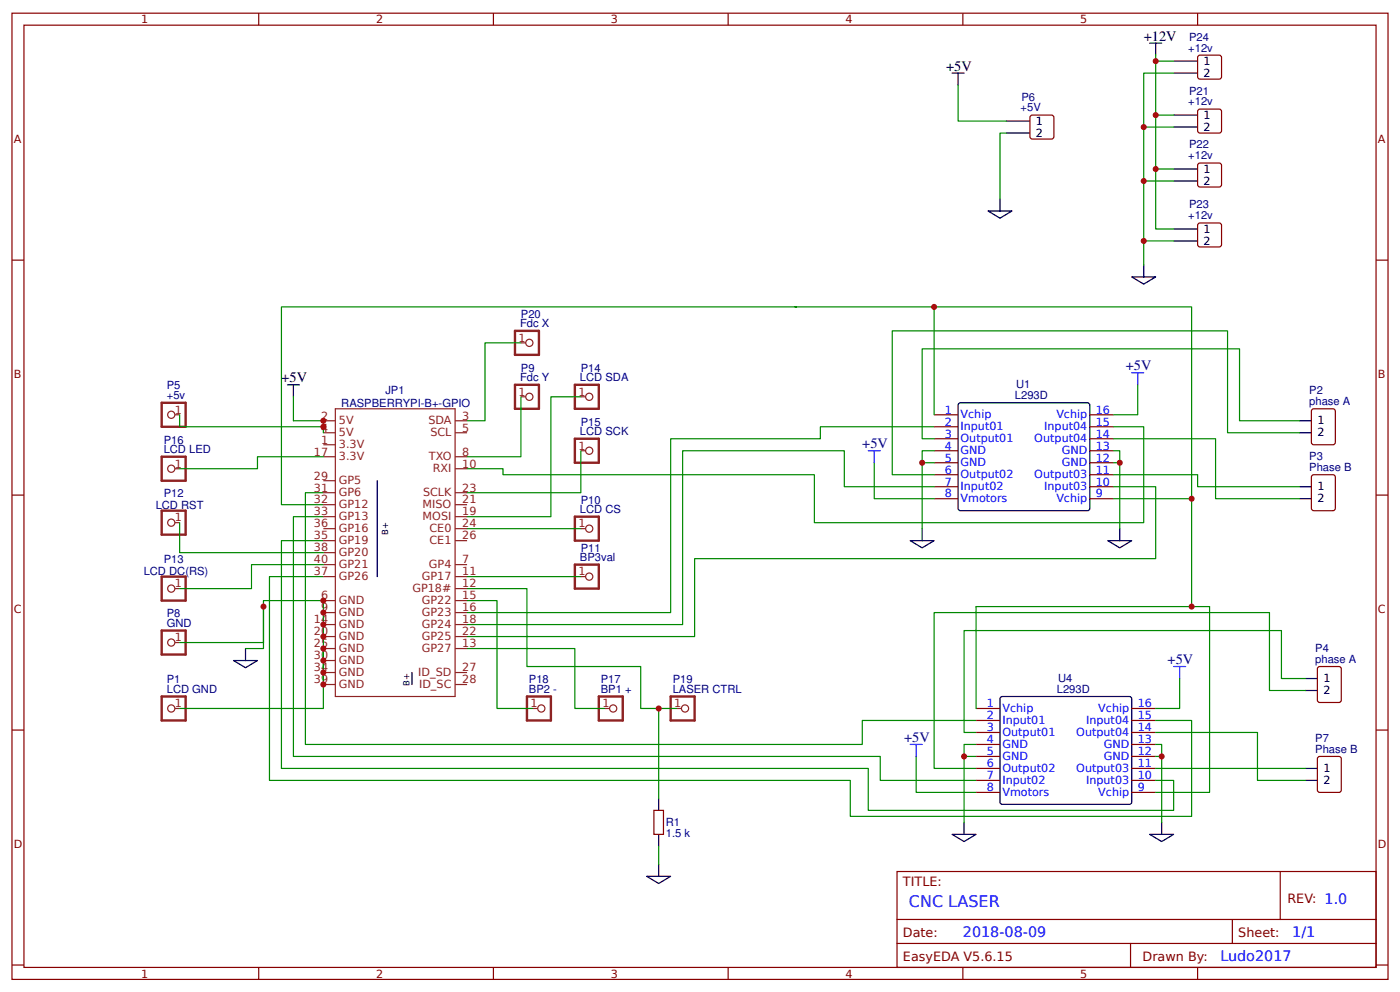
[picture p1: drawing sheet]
<svg xmlns="http://www.w3.org/2000/svg" width="309mm" height="219mm" viewBox="0 0 309 219" stroke-linecap="round" stroke-linejoin="round" font-family="sans-serif">
<g fill="none" stroke="#800" stroke-width=".26">
<path d="M2.6 2.9h304.1v213.3h-304.1zM5.3 5.6h298.7v207.9h-298.7zM57.1 2.9v2.7M109 2.9v2.7M160.9 2.9v2.7M212.7 2.9v2.7M264.6 2.9v2.7M264.7 12.4l.4-.2h4.5l.3 .5-.1 4.5-.5 .3-4.5-.1-.2-.5zM227.6 25.7l.5-.3 4.5 .1 .2 .4v4.5l-.5 .3-4.5-.1-.3-.4zM264.7 24.3l.4-.2h4.5l.3 .5-.1 4.5-.5 .3-4.5-.1-.2-.5zM264.7 36.2l.4-.2 4.5 .1 .3 .4-.1 4.5-.5 .3-4.5-.1-.2-.5zM2.6 57.4h2.7"/>
<path d="M264.7 49.5l.4-.3 4.5 .1 .3 .4-.1 4.5-.5 .3-4.5-.1-.2-.4zM304 57.4h2.7M206.4 91.5h5.3M206.4 94.2h5.3M206.4 96.8h5.3M206.4 99.5h5.3M240.8 91.5h5.3M240.8 94.2h5.3M240.8 96.8h5.3M240.8 99.5h5.3M289.8 90.5l.4-.3h4.3l.4 .3 .1 7.1-.3 .5-4.5 .1-.4-.3zM2.6 109.3h2.7"/>
<path d="M206.4 102.1h5.3M206.4 104.8h5.3M206.4 107.4h5.3M206.4 110.1h5.3M240.8 102.1h5.3M240.8 104.8h5.3M240.8 107.4h5.3M240.8 110.1h5.3M289.8 105l.4-.2h4.3l.4 .2 .1 7.2-.3 .4-4.5 .1-.4-.2zM304 109.3h2.7M215.6 156.4h5.3M215.6 159h5.3"/>
<path d="M250 156.4h5.3M250 159h5.3M291.1 147.4l.5-.3h4.2l.5 .3v7.1l-.2 .5h-4.5l-.5-.2zM2.6 161.1h2.7M144.5 178.9h2.1v5.2h-2.1zM215.6 161.7h5.3M215.6 164.3h5.3M215.6 167h5.3M215.6 169.6h5.3M215.6 172.2h5.3M215.6 174.9h5.3M250 161.7h5.3"/>
<path d="M250 164.3h5.3M250 167h5.3M250 169.6h5.3M250 172.2h5.3M250 174.9h5.3M291.1 167.2l.5-.2h4.2l.5 .2v7.2l-.2 .4-4.5 .1-.5-.3zM304 161.1h2.7M198.2 192.4h105.8v21.1h-105.8zM282.8 192.4v10.5M2.6 213h2.7M57.1 213.5v2.7M109 213.5v2.7"/>
<path d="M160.9 213.5v2.7M198.2 202.9h105.8M198.2 208.2h105.8M212.7 213.5v2.7M249.8 208.2v5.3M264.6 213.5v2.7M272.3 202.9v5.3M304 213h2.7"/>
</g>
<g fill="none" stroke="#000" stroke-width=".26">
<path d="M210.3 16.1h2.7M211.7 16.1v2.7M254 9.5h2.6M255.3 9.5v2.7M259.3 16.1h5.3M259.3 13.5h5.3M222.2 26.7h5.3M222.2 29.4h5.3M259.3 25.4h5.3M259.3 28h5.3M259.3 37.3h5.3M259.3 40h5.3"/>
<path d="M218.3 46.6h5.3l-2.7 1.6zM220.9 43.9v2.7M252.7 58.5v2.6M259.3 50.5h5.3M259.3 53.2h5.3M250 61.1h5.3l-2.6 1.6zM63.5 84.9h2.6M64.8 84.9v2.7M211.7 89.2l.5-.3 28.3 .1 .3 .4-.1 23.1-.5 .2-28.3-.1-.2-.4zM287.1 92.9h2.6M287.1 95.5h2.6M83.3 106.1v21.2"/>
<path d="M201.1 119.3h5.3l-2.7 1.6zM203.7 116.7v2.6M244.7 119.3h5.3l-2.6 1.6zM247.4 116.7v2.6M287.1 107.4h2.6M287.1 110.1h2.6M51.6 145.8h5.3l-2.7 1.6zM54.2 143.1v2.7M91 148.4v2.7M221 154l.5-.3 28.3 .1 .2 .5v23l-.5 .2h-28.3l-.3-.5zM288.4 149.8h2.6M288.4 152.4h2.6"/>
<path d="M145.5 176.2v2.7M288.4 169.6h2.6M288.4 172.2h2.6M142.9 193.4h5.3l-2.7 1.6zM145.5 184.1v2.7M145.5 190.8v2.6M210.3 184.1h5.3l-2.6 1.6zM213 181.5v2.6M254 184.1h5.3l-2.7 1.6zM256.6 181.5v2.6"/>
</g>
<path d="M191.8 99.5h2.7M193.1 99.5v2.6M250 82.3h2.7M251.4 82.3v2.6M259.3 147.1h2.6M260.6 147.1v2.7M201.1 164.3h2.6M202.4 164.3v2.7" fill="none" stroke="#00f" stroke-width=".26"/>
<g fill="none" stroke="#080" stroke-width=".26">
<path d="M211.7 18.8v7.9h10.5M255.3 12.2v38.3h4M255.3 13.5h4M259.3 16.1h-6.6v11.9M222.2 29.4h-1.3v14.5M252.7 40h6.6M255.3 25.4h4M255.3 37.3h4M259.3 28h-6.6v30.5M252.7 53.2h6.6M115.1 75.7h-7.9v17.2h-4M206.4 67.7h56.9v42.4"/>
<path d="M39.7 91.5v2.7h31.7M64.8 87.6v5.3h6.6v2.6M115.1 87.6v13.2h-11.9M128.3 87.6h-6.6v26.4h-18.5M128.3 99.5v9.2h-25.1M206.4 99.5h-2.7v17.2M206.4 91.5v-23.8h-144.2v43.7h9.2M206.4 94.2h-25.2v2.6h-33v38.4h-45M246.1 96.8h22.5v13.3h18.5M246.1 99.5h1.3v17.2M246.1 94.2h6.6v21.2h-72.8v-10.6h-68.8v-1.3h-7.9M251.4 84.9v6.6h-5.3"/>
<path d="M287.1 92.9h-13.3v-15.9h-70.1v19.8h2.7M287.1 95.5h-15.9v-22.5h-74.1v31.8h9.3M39.7 115.4v6.6h31.7M71.4 119.3h-9.2v50.3h129.6v9.3h67.5v-6.7h-4M71.4 108.7h-3.9v55.6h123v-5.3h25.1M71.4 114h-6.6v53h129.7v5.2h21.1M71.4 100.8h-14.5v2.7h-17.2M103.2 116.7h25.1M193.1 102.1v8h13.3M203.7 102.1h2.7M206.4 107.4h-19.9v-7.9h-35.7v38.3h-47.6M246.1 104.8h18.5v2.6h22.5"/>
<path d="M246.1 107.4h9.2v15.9h-101.8v17.2h-50.3M246.1 110.1h17.2v23.8M246.1 102.1h1.3M58.2 133.9v9.2h-4M71.4 127.3h-11.9v44.9h128.4v8h75.4v-21.2h-8M71.4 124.6h-15.8v5.3h-15.9M103.2 132.6h6.6v23.8h7.9M103.2 129.9h13.2v17.2h25.2v9.3h7.9M103.2 127.3h25.1M39.7 141.8h18.5v-9.2h13.2v23.8h-31.7M71.4 143.1v8M103.2 143.1h23.8v13.3h6.6"/>
<path d="M145.5 156.4v19.8M215.6 156.4v-22.5h51.6v41h-11.9M260.6 149.8v6.6h-5.3M288.4 149.8h-5.3v-10.6h-70.1v22.5h2.6M288.4 152.4h-7.9v-17.2h-74.1v34.4h9.2M202.4 167v7.9h13.2M213 167h2.6M215.6 164.3h-2.6v17.2M255.3 161.7h22.5v10.5h10.6M255.3 164.3h1.3v17.2M255.3 167h1.3M255.3 169.6h33.1"/>
<path d="M145.5 186.8v4"/>
</g>
<g fill="none" stroke="#8d2323" stroke-width=".26">
<path d="M115.1 75.7h1.1M38.6 91.5h1.1M71.4 98.2h2.7M71.4 92.9h2.7M71.4 95.5h2.7M74.1 90.2h26.4v63.5h-26.4zM100.5 92.9h2.7M100.5 95.5h2.7M115.1 87.6h1.1M128.3 87.6h1.1M128.3 99.5h1.1M38.6 103.5h1.1"/>
<path d="M38.6 115.4h1.1M71.4 100.8h2.7M71.4 114h2.7M71.4 111.4h2.7M71.4 108.7h2.7M71.4 119.3h2.7M71.4 116.7h2.7M71.4 106.1h2.7M100.5 100.8h2.7M100.5 114h2.7M100.5 111.4h2.7M100.5 108.7h2.7"/>
<path d="M100.5 119.3h2.7M100.5 116.7h2.7M100.5 103.5h2.7M128.3 116.7h1.1M38.6 129.9h1.1M71.4 124.6h2.7M71.4 135.2h2.7M71.4 127.3h2.7M71.4 132.6h2.7M71.4 137.8h2.7M71.4 122h2.7M100.5 124.6h2.7"/>
<path d="M100.5 135.2h2.7M100.5 127.3h2.7M100.5 132.6h2.7M100.5 137.8h2.7M100.5 129.9h2.7M128.3 127.3h1.1M38.6 141.8h1.1M38.6 156.4h1.1M71.4 143.1h2.7M71.4 140.5h2.7M71.4 145.8h2.7M71.4 148.4h2.7"/>
<path d="M71.4 151.1h2.7M100.5 143.1h2.7M100.5 140.5h2.7M100.5 148.4h2.7M100.5 151.1h2.7M117.7 156.4h1.1M133.6 156.4h1.1M149.5 156.4h1"/>
<circle cx="116.9" cy="75.7" r=".79"/>
<circle cx="37.8" cy="91.5" r=".79"/>
<circle cx="116.9" cy="87.6" r=".79"/>
<circle cx="130.2" cy="99.5" r=".79"/>
<circle cx="130.2" cy="87.6" r=".79"/>
<circle cx="37.8" cy="103.5" r=".79"/>
<circle cx="37.8" cy="115.4" r=".79"/>
<circle cx="130.2" cy="116.7" r=".79"/>
<circle cx="37.8" cy="129.9" r=".79"/>
<circle cx="130.2" cy="127.3" r=".79"/>
<circle cx="37.8" cy="141.8" r=".79"/>
<circle cx="37.8" cy="156.4" r=".79"/>
<circle cx="119.6" cy="156.4" r=".79"/>
<circle cx="135.5" cy="156.4" r=".79"/>
<circle cx="151.3" cy="156.4" r=".79"/>
</g>
<g fill="none" stroke="#8d2323" stroke-width=".53">
<path d="M113.8 73h5.3v5.3h-5.3zM35.7 88.9h5.3v5.3h-5.3zM113.8 84.9h5.3v5.3h-5.3zM127 84.9h5.3v5.3h-5.3zM127 96.8h5.3v5.3h-5.3zM35.7 100.8h5.3v5.3h-5.3zM35.7 112.7h5.3v5.3h-5.3zM127 114h5.3v5.3h-5.3zM35.7 127.3h5.3v5.3h-5.3zM35.7 139.2h5.3v5.3h-5.3zM127 124.6h5.3v5.3h-5.3zM35.7 153.7h5.3v5.3h-5.3z"/>
<path d="M116.4 153.7h5.3v5.3h-5.3zM132.3 153.7h5.3v5.3h-5.3zM148.2 153.7h5.3v5.3h-5.3z"/>
</g>
<g fill="#c00">
<circle cx="145.5" cy="156.4" r=".66"/>
<circle cx="71.4" cy="151.1" r=".66"/>
<circle cx="252.7" cy="28" r=".66"/>
<circle cx="71.4" cy="143.1" r=".66"/>
<circle cx="71.4" cy="140.5" r=".66"/>
<circle cx="71.4" cy="137.8" r=".66"/>
<circle cx="71.4" cy="132.6" r=".66"/>
<circle cx="71.4" cy="135.2" r=".66"/>
<circle cx="252.7" cy="53.2" r=".66"/>
<circle cx="255.3" cy="37.3" r=".66"/>
<circle cx="206.4" cy="67.7" r=".66"/>
<circle cx="263.3" cy="110.1" r=".66"/>
<circle cx="58.2" cy="133.9" r=".66"/>
<circle cx="71.4" cy="92.9" r=".66"/>
<circle cx="256.6" cy="167" r=".66"/>
<circle cx="213" cy="167" r=".66"/>
<circle cx="203.7" cy="102.1" r=".66"/>
<circle cx="247.4" cy="102.1" r=".66"/>
<circle cx="71.4" cy="94.2" r=".66"/>
<circle cx="263.3" cy="133.9" r=".66"/>
<circle cx="255.3" cy="25.4" r=".66"/>
<circle cx="252.7" cy="40" r=".66"/>
<circle cx="71.4" cy="145.8" r=".66"/>
<circle cx="71.4" cy="148.4" r=".66"/>
<circle cx="255.3" cy="13.5" r=".66"/>
</g>
<text font-size="3.5" fill="#00f" x="200.8" y="200.3">CNC LASER</text>
<g font-size="3.2">
<text x="252.7" y="9">+12V</text>
<text x="209" y="15.6">+5V</text>
<text x="62.2" y="84.4">+5V</text>
</g>
<g font-size="3.2" fill="#000080">
<text x="248.7" y="81.8">+5V</text>
<text x="190.5" y="99">+5V</text>
<text x="258" y="146.6">+5V</text>
<text x="199.8" y="163.8">+5V</text>
</g>
<g font-size="3.2" fill="#00f">
<text x="212.7" y="206.9">2018-08-09</text>
<text x="285.5" y="206.9">1/1</text>
<text x="269.6" y="212.2">Ludo2017</text>
</g>
<g font-size="2.8" fill="#800">
<text x="199.5" y="195.5">TITLE:</text>
<text x="284.4" y="199.2">REV: 1.0</text>
<text x="199.5" y="206.9">Date:</text>
<text x="273.6" y="206.9">Sheet:</text>
<text x="199.5" y="212.2">EasyEDA V5.6.15</text>
<text x="252.4" y="212.2">Drawn By:</text>
</g>
<g font-size="2.5" fill="#800">
<text x="31.2" y="5.2">1</text>
<text x="83.1" y="5.2">2</text>
<text x="134.9" y="5.2">3</text>
<text x="186.8" y="5.2">4</text>
<text x="238.7" y="5.2">5</text>
<text x="3" y="31.5">A</text>
<text x="304.4" y="31.5">A</text>
<text x="3" y="83.3">B</text>
<text x="304.4" y="83.3">B</text>
<text x="3" y="135.2">C</text>
<text x="304.4" y="135.2">C</text>
<text x="3" y="187.1">D</text>
<text x="304.4" y="187.1">D</text>
<text x="31.2" y="215.8">1</text>
<text x="83.1" y="215.8">2</text>
<text x="134.9" y="215.8">3</text>
<text x="186.8" y="215.8">4</text>
<text x="238.7" y="215.8">5</text>
</g>
<g font-size="2.5" fill="#000080">
<text x="262.5" y="11.4">+12v</text>
<text x="262.7" y="9">P24</text>
<text x="225.7" y="22.2">P6</text>
<text x="262.5" y="23.3">+12v</text>
<text x="262.7" y="20.9">P21</text>
<text x="225.5" y="24.6">+5V</text>
<text x="262.5" y="35.2">+12v</text>
<text x="262.7" y="32.8">P22</text>
<text x="262.7" y="46">P23</text>
<text x="262.5" y="48.4">+12v</text>
<text x="115.1" y="70.3">P20</text>
<text x="114.9" y="72.2">Fdc X</text>
<text x="115.1" y="82.2">P9</text>
<text x="128.3" y="82.2">P14</text>
<text x="36.9" y="88.1">+5v</text>
<text x="36.9" y="85.9">P5</text>
<text x="75.4" y="89.8">RASPBERRYPI-B+-GPIO</text>
<text x="85.1" y="87">JP1</text>
<text x="114.9" y="84.1">Fdc Y</text>
<text x="128.1" y="84.1">LCD SDA</text>
<text x="224.2" y="88.1">L293D</text>
<text x="224.5" y="85.7">U1</text>
<text x="289.3" y="89.4">phase A</text>
<text x="289.3" y="87">P2</text>
<text x="128.3" y="94.1">P15</text>
<text x="36.2" y="100">LCD LED</text>
<text x="36.2" y="97.9">P16</text>
<text x="128.1" y="96">LCD SCK</text>
<text x="289.3" y="101.5">P3</text>
<text x="289.3" y="104">Phase B</text>
<text x="34.4" y="112.3">LCD RST</text>
<text x="36.2" y="109.8">P12</text>
<text x="128.1" y="113.2">LCD CS</text>
<text x="128.3" y="111.3">P10</text>
<text x="36.2" y="124.4">P13</text>
<text x="128.1" y="123.8">BP3val</text>
<text x="128.3" y="121.9">P11</text>
<text x="31.7" y="126.9">LCD DC(RS)</text>
<text x="36.9" y="136.2">P8</text>
<text x="36.9" y="138.4">GND</text>
<text x="290.6" y="143.9">P4</text>
<text x="290.6" y="146.3">phase A</text>
<text x="36.9" y="152.9">LCD GND</text>
<text x="36.9" y="150.8">P1</text>
<text x="116.9" y="152.9">BP2 -</text>
<text x="116.9" y="150.8">P18</text>
<text x="132.7" y="152.9">BP1 +</text>
<text x="132.7" y="150.8">P17</text>
<text x="148.6" y="152.9">LASER CTRL</text>
<text x="148.6" y="150.8">P19</text>
<text x="233.5" y="152.9">L293D</text>
<text x="233.8" y="150.5">U4</text>
<text x="290.6" y="166.2">Phase B</text>
<text x="290.6" y="163.7">P7</text>
<text x="147.1" y="184.7">1.5 k</text>
<text x="147.1" y="182.4">R1</text>
</g>
<g font-size="2.5">
<text x="265.9" y="14.3">1</text>
<text x="265.9" y="16.9">2</text>
<text x="228.9" y="27.5">1</text>
<text x="265.9" y="26.2">1</text>
<text x="265.9" y="28.8">2</text>
<text x="228.9" y="30.2">2</text>
<text x="265.9" y="38.1">1</text>
<text x="265.9" y="40.7">2</text>
<text x="265.9" y="51.3">1</text>
<text x="265.9" y="54">2</text>
<text x="291" y="93.7">1</text>
<text x="291" y="96.3">2</text>
<text x="291" y="108.2">1</text>
<text x="291" y="110.9">2</text>
<text x="292.4" y="150.5">1</text>
<text x="292.4" y="153.2">2</text>
<text x="292.4" y="170.4">1</text>
<text x="292.4" y="173">2</text>
</g>
<g font-size="2.5" fill="#8d2323">
<text x="114.6" y="75.4">1</text>
<text x="114.6" y="87.3">1</text>
<text x="127.8" y="87.3">1</text>
<text x="38.6" y="91.3">1</text>
<text x="70.9" y="95.2">4</text>
<text x="70.9" y="92.6">2</text>
<text x="74.9" y="93.7">5V</text>
<text x="94.6" y="93.7">SDA</text>
<text x="102.1" y="92.6">3</text>
<text x="102.1" y="95.2">5</text>
<text x="69.4" y="100.5">17</text>
<text x="70.9" y="97.9">1</text>
<text x="74.9" y="99">3.3V</text>
<text x="74.9" y="101.6">3.3V</text>
<text x="74.9" y="96.3">5V</text>
<text x="94.8" y="101.6">TXO</text>
<text x="95.1" y="96.3">SCL</text>
<text x="102.1" y="100.5">8</text>
<text x="127.8" y="99.2">1</text>
<text x="38.6" y="103.2">1</text>
<text x="69.4" y="105.8">29</text>
<text x="74.9" y="106.9">GP5</text>
<text x="95.6" y="104.2">RXI</text>
<text x="102.1" y="103.2">10</text>
<text x="69.4" y="108.5">31</text>
<text x="69.4" y="111.1">32</text>
<text x="69.4" y="113.8">33</text>
<text x="74.9" y="109.5">GP6</text>
<text x="74.9" y="112.2">GP12</text>
<text x="93.4" y="112.2">MISO</text>
<text x="93.5" y="109.5">SCLK</text>
<text x="102.1" y="113.8">19</text>
<text x="102.1" y="111.1">21</text>
<text x="102.1" y="108.5">23</text>
<text x="38.6" y="115.1">1</text>
<text x="69.4" y="119.1">35</text>
<text x="69.4" y="116.4">36</text>
<text x="74.9" y="114.8">GP13</text>
<text x="74.9" y="117.5">GP16</text>
<text x="93.4" y="114.8">MOSI</text>
<text x="94.9" y="117.5">CE0</text>
<text x="102.1" y="119.1">26</text>
<text x="102.1" y="116.4">24</text>
<text x="127.8" y="116.4">1</text>
<text x="69.4" y="121.7">38</text>
<text x="69.4" y="124.4">40</text>
<text x="74.9" y="120.1">GP19</text>
<text x="74.9" y="122.8">GP20</text>
<text x="74.9" y="125.4">GP21</text>
<text x="94.8" y="125.4">GP4</text>
<text x="94.9" y="120.1">CE1</text>
<text x="102.1" y="124.4">7</text>
<text x="38.6" y="129.6">1</text>
<text x="69.4" y="127">37</text>
<text x="74.9" y="128.1">GP26</text>
<text x="91.1" y="130.7">GP18#</text>
<text x="93.2" y="128.1">GP17</text>
<text x="102.1" y="127">11</text>
<text x="102.1" y="129.6">12</text>
<text x="127.8" y="127">1</text>
<text x="69.4" y="137.6">14</text>
<text x="70.9" y="134.9">9</text>
<text x="70.9" y="132.3">6</text>
<text x="74.9" y="136">GND</text>
<text x="74.9" y="133.3">GND</text>
<text x="93.2" y="133.3">GP22</text>
<text x="93.2" y="136">GP23</text>
<text x="102.1" y="132.3">15</text>
<text x="102.1" y="137.6">18</text>
<text x="102.1" y="134.9">16</text>
<text x="38.6" y="141.6">1</text>
<text x="69.4" y="142.9">25</text>
<text x="69.4" y="140.2">20</text>
<text x="74.9" y="143.9">GND</text>
<text x="74.9" y="141.3">GND</text>
<text x="74.9" y="138.6">GND</text>
<text x="93.2" y="143.9">GP27</text>
<text x="93.2" y="141.3">GP25</text>
<text x="93.2" y="138.6">GP24</text>
<text x="102.1" y="142.9">13</text>
<text x="102.1" y="140.2">22</text>
<text x="69.4" y="145.5">30</text>
<text x="69.4" y="148.2">34</text>
<text x="74.9" y="146.6">GND</text>
<text x="74.9" y="149.2">GND</text>
<text x="92.4" y="149.2">ID_SD</text>
<text x="102.1" y="148.2">27</text>
<text x="69.4" y="150.8">39</text>
<text x="74.9" y="151.9">GND</text>
<text x="92.6" y="151.9">ID_SC</text>
<text x="102.1" y="150.8">28</text>
<text x="38.6" y="156.1">1</text>
<text x="117.2" y="156.1">1</text>
<text x="133.1" y="156.1">1</text>
<text x="149" y="156.1">1</text>
</g>
<g font-size="2.5" fill="#00f">
<text x="208.8" y="91.3">1</text>
<text x="208.8" y="93.9">2</text>
<text x="212.2" y="92.3">Vchip</text>
<text x="212.2" y="95">Input01</text>
<text x="230.7" y="95">Input04</text>
<text x="233.4" y="92.3">Vchip</text>
<text x="242.1" y="93.9">15</text>
<text x="242.1" y="91.3">16</text>
<text x="208.8" y="96.6">3</text>
<text x="208.8" y="99.2">4</text>
<text x="208.8" y="101.9">5</text>
<text x="212.2" y="97.6">Output01</text>
<text x="212.2" y="100.3">GND</text>
<text x="228.5" y="97.6">Output04</text>
<text x="234.6" y="100.3">GND</text>
<text x="242.1" y="101.9">12</text>
<text x="242.1" y="99.2">13</text>
<text x="242.1" y="96.6">14</text>
<text x="208.8" y="104.5">6</text>
<text x="208.8" y="107.2">7</text>
<text x="212.2" y="102.9">GND</text>
<text x="212.2" y="105.6">Output02</text>
<text x="228.5" y="105.6">Output03</text>
<text x="234.6" y="102.9">GND</text>
<text x="242.1" y="107.2">10</text>
<text x="242.1" y="104.5">11</text>
<text x="208.8" y="109.8">8</text>
<text x="212.2" y="108.2">Input02</text>
<text x="212.2" y="110.9">Vmotors</text>
<text x="230.7" y="108.2">Input03</text>
<text x="233.4" y="110.9">Vchip</text>
<text x="242.1" y="109.8">9</text>
<text x="218" y="156.1">1</text>
<text x="218" y="158.8">2</text>
<text x="218" y="161.4">3</text>
<text x="221.5" y="157.2">Vchip</text>
<text x="221.5" y="159.8">Input01</text>
<text x="240" y="159.8">Input04</text>
<text x="242.6" y="157.2">Vchip</text>
<text x="251.4" y="161.4">14</text>
<text x="251.4" y="158.8">15</text>
<text x="251.4" y="156.1">16</text>
<text x="218" y="164">4</text>
<text x="218" y="166.7">5</text>
<text x="221.5" y="162.5">Output01</text>
<text x="221.5" y="165.1">GND</text>
<text x="221.5" y="167.7">GND</text>
<text x="237.8" y="162.5">Output04</text>
<text x="243.8" y="167.7">GND</text>
<text x="243.8" y="165.1">GND</text>
<text x="251.4" y="166.7">12</text>
<text x="251.4" y="164">13</text>
<text x="218" y="169.3">6</text>
<text x="218" y="172">7</text>
<text x="221.5" y="170.4">Output02</text>
<text x="221.5" y="173">Input02</text>
<text x="237.8" y="170.4">Output03</text>
<text x="240" y="173">Input03</text>
<text x="251.4" y="172">10</text>
<text x="251.4" y="169.3">11</text>
<text x="218" y="174.6">8</text>
<text x="221.5" y="175.7">Vmotors</text>
<text x="242.6" y="175.7">Vchip</text>
<text x="251.4" y="174.6">9</text>
</g>
<g font-size="1.9">
<text x="85.7" y="118" transform="rotate(-90 85.7 118)">B+</text>
<text x="90.5" y="151.3" transform="rotate(-90 90.5 151.3)">B+</text>
</g>
</svg>
